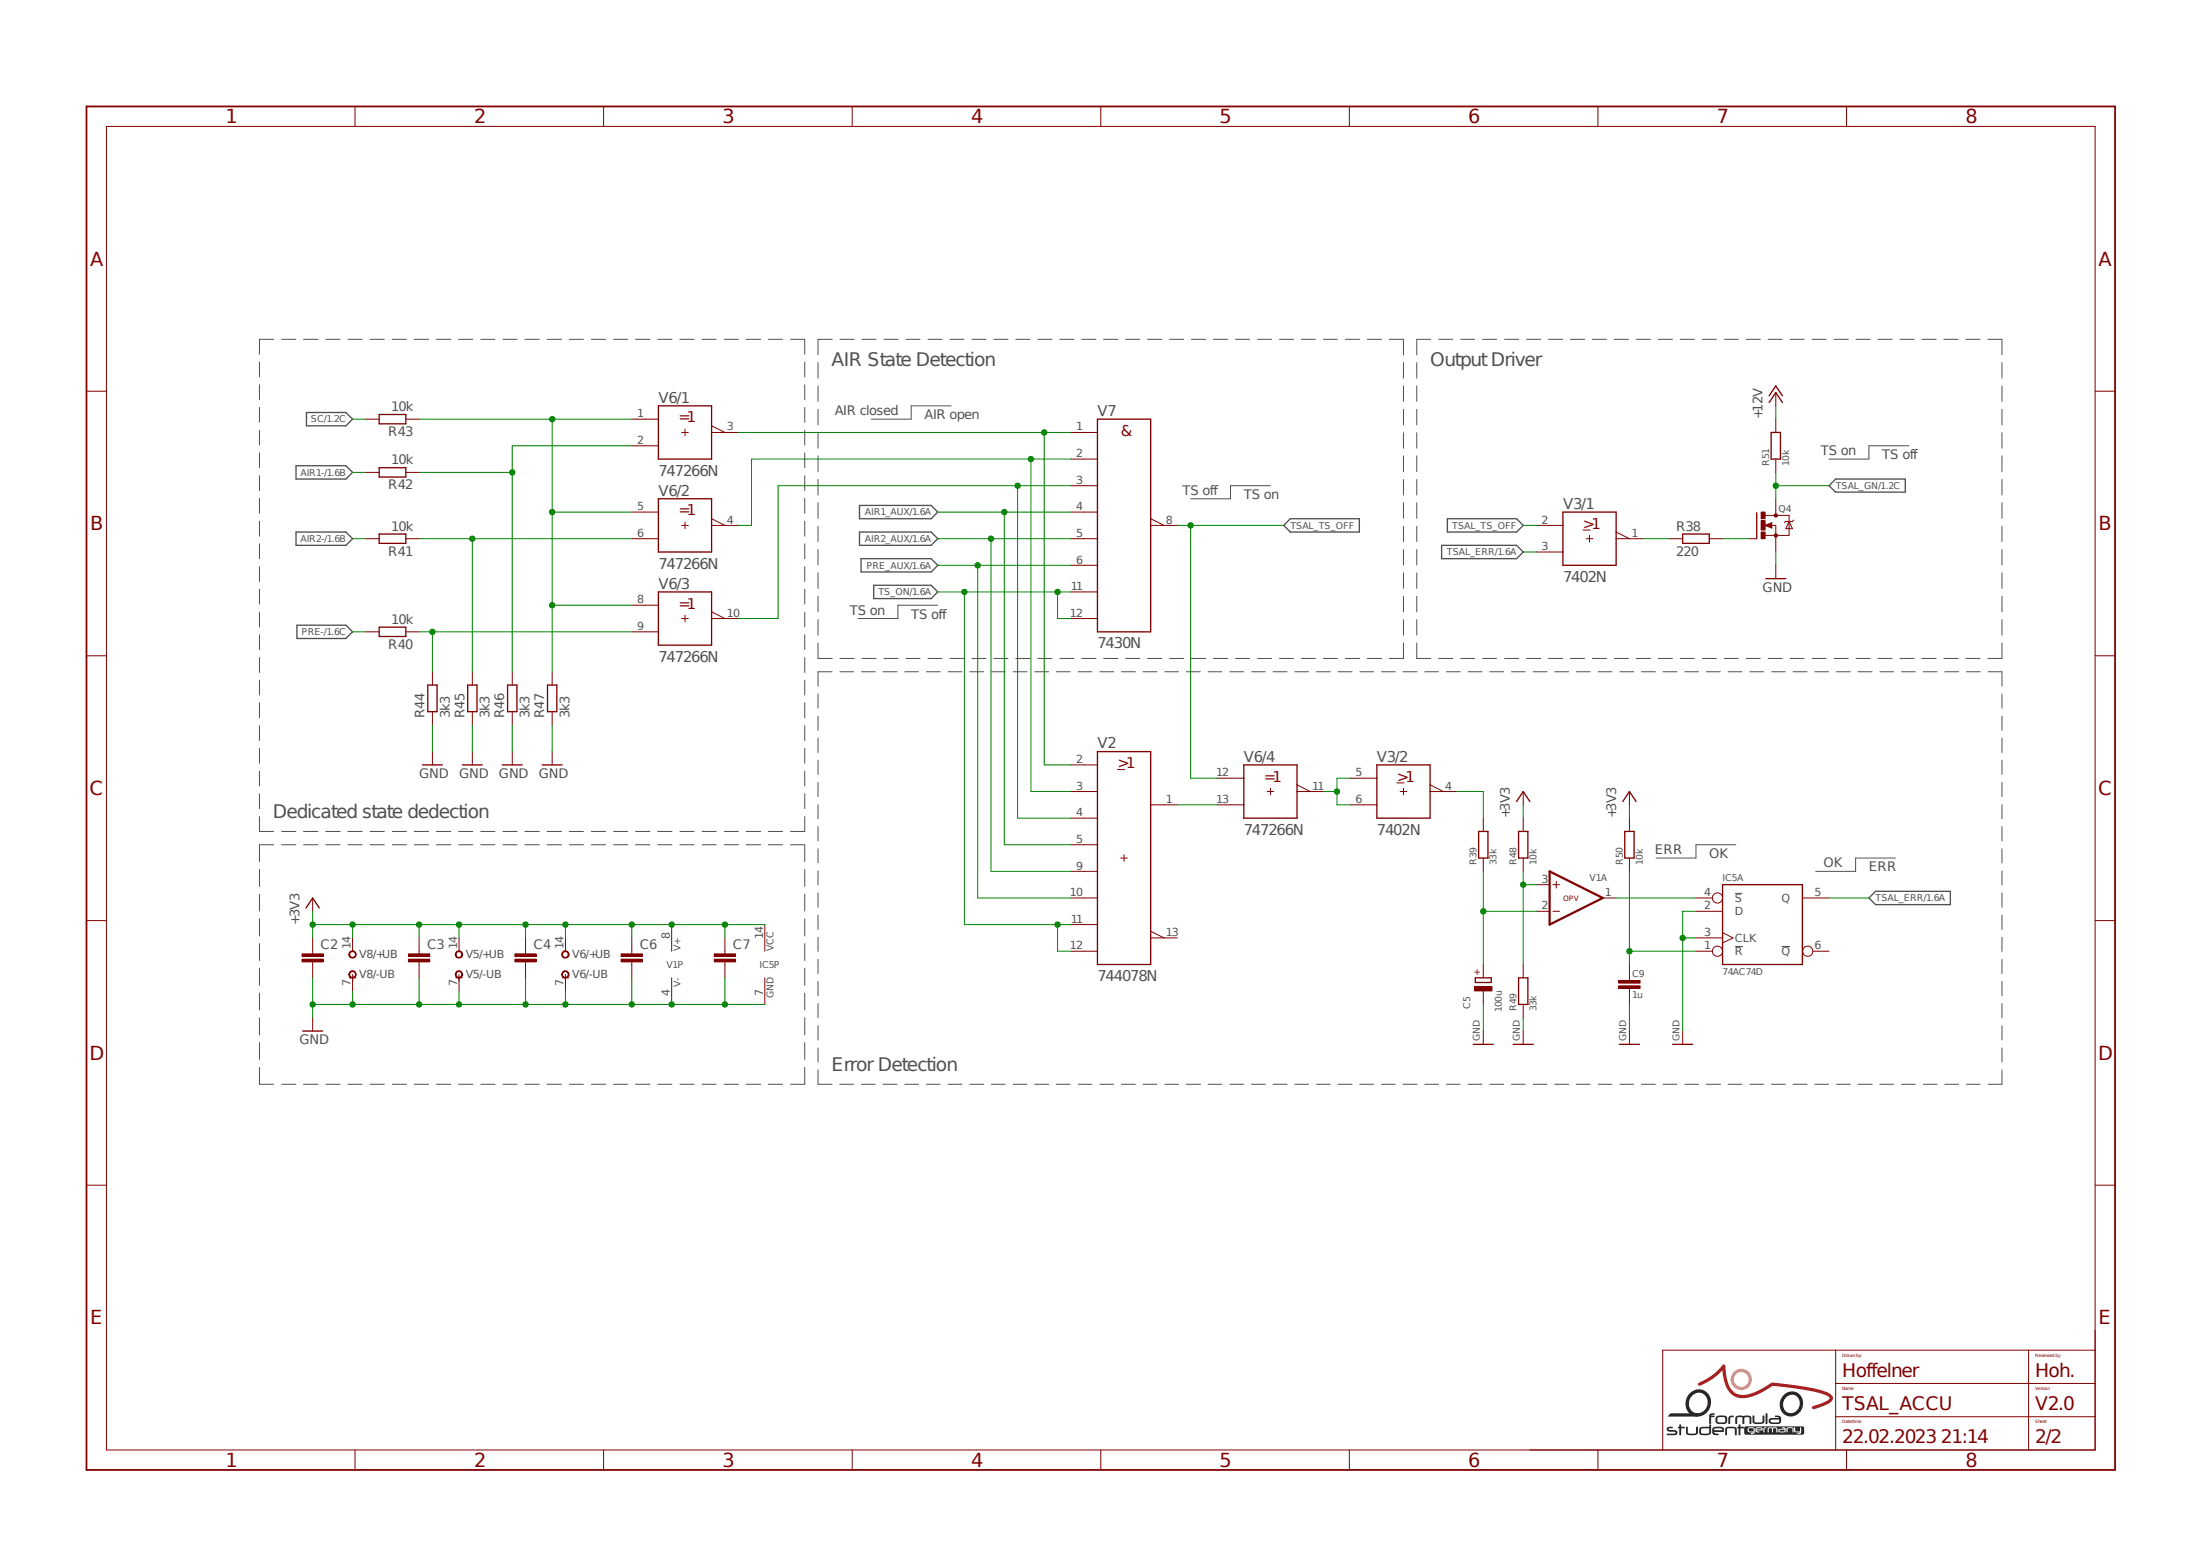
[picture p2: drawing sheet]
<svg xmlns="http://www.w3.org/2000/svg" width="420mm" height="297mm" viewBox="0 0 420 297" stroke-linecap="round" stroke-linejoin="round" font-family="sans-serif">
<path d="M16 20l388.2 261.1M404.2 20l-388.2 261.1" fill="none" stroke="#fff" stroke-width=".19"/>
<g fill="none" stroke="#505050" stroke-width=".19">
<path d="M49.5 69.1v2.8M49.5 73.4v2.9M49.5 77.8v2.8M52.2 64.8h-2.7v2.8M53.8 64.8h2.7M58 64.8h2.7M62.2 64.8h2.7M66.4 64.8h2.7M70.7 64.8h2.7M74.9 64.8h2.7M79.1 64.8h2.7M83.3 64.8h2.8"/>
<path d="M87.5 64.8h2.8M91.8 64.8h2.7M96 64.8h2.7M100.2 64.8h2.8M104.4 64.8h2.8M108.7 64.8h2.7M112.9 64.8h2.7M117.1 64.8h2.7M121.3 64.8h2.8M125.6 64.8h2.7M129.8 64.8h2.7M134 64.8h2.7"/>
<path d="M138.3 64.8h2.7M142.5 64.8h2.7M146.7 64.8h2.7M150.9 64.8h2.7v2.8M153.6 69.1v2.8M153.6 73.4v2.9M153.6 77.8v2.8M156.2 69.2v3M156.2 73.7v2.9M156.2 78.1v3M158.9 64.8h-2.7v2.9M160.4 64.8h2.7"/>
<path d="M164.6 64.8h2.7M168.7 64.8h2.8M173 64.8h2.6M177.2 64.8h2.6M181.4 64.8h2.6M181.6 77.5h-7.7v2.5h-7.6M185.5 64.8h2.7M189.7 64.8h2.7M193.9 64.8h2.7M198.1 64.8h2.7M202.3 64.8h2.7M206.5 64.8h2.7"/>
<path d="M210.7 64.8h2.7M214.9 64.8h2.7M219.1 64.8h2.7M223.3 64.8h2.7M227.5 64.8h2.7M231.6 64.8h2.8M235.9 64.8h2.6M240.1 64.8h2.6M244.3 64.8h2.6M248.5 64.8h2.6M252.6 64.8h2.7M256.8 64.8h2.7"/>
<path d="M261 64.8h2.7M265.2 64.8h2.7v2.9M267.9 69.2v3M267.9 73.7v2.9M267.9 78.1v3M270.5 69.2v3M270.5 73.7v2.9M270.5 78.1v3M273.1 64.8h-2.6v2.9M274.7 64.8h2.6M278.9 64.8h2.6M283 64.8h2.7"/>
<path d="M287.2 64.8h2.7M291.4 64.8h2.7M295.6 64.8h2.7M299.8 64.8h2.7M304 64.8h2.7M308.2 64.8h2.7M312.4 64.8h2.7M316.6 64.8h2.7M320.8 64.8h2.7M325 64.8h2.7M329.2 64.8h2.7M333.4 64.8h2.6"/>
<path d="M337.6 64.8h2.6M341.8 64.8h2.6M345.9 64.8h2.7M350.1 64.8h2.7M354.3 64.8h2.7M358.5 64.8h2.7M362.7 64.8h2.7M366.9 64.8h2.7M371.1 64.8h2.7M375.3 64.8h2.7M379.5 64.8h2.7v2.9M382.2 69.2v3"/>
<path d="M382.2 73.7v2.9M382.2 78.1v3M49.5 82.1v2.9M49.5 86.4v2.9M49.5 90.8v2.8M49.5 95.1v2.9M49.5 99.5v2.8M153.6 82.1v2.9M153.6 86.4v2.9M153.6 90.8v2.8M153.6 95.1v2.9M153.6 99.5v2.8"/>
<path d="M156.2 82.6v3M156.2 87v3M156.2 91.5v3M156.2 96v2.9M242.5 92.7h-7.6v2.5h-7.6M267.9 82.6v3M267.9 87v3M267.9 91.5v3M267.9 96v2.9M270.5 82.6v3M270.5 87v3M270.5 91.5v3"/>
<path d="M270.5 96v2.9M364.4 85.1h-7.6v2.5h-7.6M382.2 82.6v3M382.2 87v3M382.2 91.5v3M382.2 96v2.9M49.5 103.8v2.8M49.5 108.2v2.8M49.5 112.5v2.8M49.5 116.8v2.9M153.6 103.8v2.8M153.6 108.2v2.8"/>
<path d="M153.6 112.5v2.8M153.6 116.8v2.9M156.2 100.5v2.9M156.2 104.9v3M156.2 109.3v3M156.2 113.8v3M156.2 118.3v2.9M179 115.5h-7.6v2.6h-7.6M267.9 100.5v2.9M267.9 104.9v3M267.9 109.3v3M267.9 113.8v3"/>
<path d="M267.9 118.3v2.9M270.5 100.5v2.9M270.5 104.9v3M270.5 109.3v3M270.5 113.8v3M270.5 118.3v2.9M382.2 100.5v2.9M382.2 104.9v3M382.2 109.3v3M382.2 113.8v3M382.2 118.3v2.9M49.5 121.2v2.8"/>
<path d="M49.5 125.5v2.9M49.5 129.8v2.9M49.5 134.2v2.8M49.5 138.5v2.9M153.6 121.2v2.8M153.6 125.5v2.9M153.6 129.8v2.9M153.6 134.2v2.8M153.6 138.5v2.9M156.2 122.7v3h2.7M156.2 132.5v2.7M156.2 136.7v2.7"/>
<path d="M158.8 128.2h-2.6v2.8M160.3 128.2h2.6M160.4 125.7h2.7M164.5 128.2h2.6M164.6 125.7h2.7M168.6 128.2h2.6M168.7 125.7h2.8M172.7 128.2h2.6M173 125.7h2.6M176.9 128.2h2.6M177.2 125.7h2.6M181 128.2h2.6"/>
<path d="M181.4 125.7h2.6M185.1 128.2h2.7M185.5 125.7h2.7M189.3 128.2h2.6M189.7 125.7h2.7M193.4 128.2h2.6M193.9 125.7h2.7M197.5 128.2h2.7M198.1 125.7h2.7M201.7 128.2h2.6M202.3 125.7h2.7M205.8 128.2h2.6"/>
<path d="M206.5 125.7h2.7M210 128.2h2.6M210.7 125.7h2.7M214.1 128.2h2.6M214.9 125.7h2.7M218.2 128.2h2.7M219.1 125.7h2.7M222.4 128.2h2.6M223.3 125.7h2.7M226.5 128.2h2.6M227.5 125.7h2.7M230.6 128.2h2.7"/>
<path d="M231.6 125.7h2.8M234.8 128.2h2.6M235.9 125.7h2.6M238.9 128.2h2.7M240.1 125.7h2.6M243 128.2h2.7M244.3 125.7h2.6M247.2 128.2h2.6M248.5 125.7h2.6M251.3 128.2h2.7M252.6 125.7h2.7M255.4 128.2h2.7"/>
<path d="M256.8 125.7h2.7M259.6 128.2h2.6M261 125.7h2.7M263.7 128.2h2.7M267.8 128.2h2.7M267.9 122.7v3h-2.7M270.5 122.7v3h2.6M272 128.2h2.6M274.7 125.7h2.6M276.1 128.2h2.7M278.9 125.7h2.6M280.3 128.2h2.6"/>
<path d="M283 125.7h2.7M284.4 128.2h2.7M287.2 125.7h2.7M288.5 128.2h2.7M291.4 125.7h2.7M292.7 128.2h2.6M295.6 125.7h2.7M296.8 128.2h2.7M299.8 125.7h2.7M300.9 128.2h2.7M304 125.7h2.7M305.1 128.2h2.6"/>
<path d="M308.2 125.7h2.7M309.2 128.2h2.7M312.4 125.7h2.7M313.4 128.2h2.6M316.6 125.7h2.7M317.5 128.2h2.6M320.8 125.7h2.7M321.6 128.2h2.7M325 125.7h2.7M325.8 128.2h2.6M329.2 125.7h2.7M329.9 128.2h2.6"/>
<path d="M333.4 125.7h2.6M334.1 128.2h2.6M337.6 125.7h2.6M338.2 128.2h2.6M341.8 125.7h2.6M342.3 128.2h2.7M345.9 125.7h2.7M346.5 128.2h2.6M350.1 125.7h2.7M350.6 128.2h2.6M354.3 125.7h2.7M354.7 128.2h2.7"/>
<path d="M358.5 125.7h2.7M358.9 128.2h2.6M362.7 125.7h2.7M363 128.2h2.6M366.9 125.7h2.7M367.2 128.2h2.6M371.1 125.7h2.7M371.3 128.2h2.6M375.3 125.7h2.7M375.4 128.2h2.6M379.6 128.2h2.6v2.8M382.2 122.7v3h-2.7"/>
<path d="M382.2 132.5v2.7M382.2 136.7v2.7M49.5 155.9v2.8h2.7M49.5 142.8v2.9M49.5 147.2v2.8M49.5 151.5v2.8M53.8 158.7h2.7M58 158.7h2.7M62.2 158.7h2.7M66.4 158.7h2.7M70.7 158.7h2.7M74.9 158.7h2.7"/>
<path d="M79.1 158.7h2.7M83.3 158.7h2.8M87.5 158.7h2.8M91.8 158.7h2.7M96 158.7h2.7M100.2 158.7h2.8M104.4 158.7h2.8M108.7 158.7h2.7M112.9 158.7h2.7M117.1 158.7h2.7M121.3 158.7h2.8M125.6 158.7h2.7"/>
<path d="M129.8 158.7h2.7M134 158.7h2.7M138.3 158.7h2.7M142.5 158.7h2.7M146.7 158.7h2.7M153.6 142.8v2.9M153.6 147.2v2.8M153.6 151.5v2.8M153.6 155.9v2.8h-2.7M156.2 140.9v2.7M156.2 145.1v2.7M156.2 149.4v2.7"/>
<path d="M156.2 153.6v2.7M156.2 157.8v2.7M382.2 140.9v2.7M382.2 145.1v2.7M382.2 149.4v2.7M382.2 153.6v2.7M382.2 157.8v2.7M49.5 165.9v3.3M49.5 170.7v3.2M49.5 175.4v3.2M52.2 161.2h-2.7v3.3M53.8 161.2h2.7"/>
<path d="M58 161.2h2.7M62.2 161.2h2.7M66.4 161.2h2.7M70.7 161.2h2.7M74.9 161.2h2.7M79.1 161.2h2.7M83.3 161.2h2.8M87.5 161.2h2.8M91.8 161.2h2.7M96 161.2h2.7M100.2 161.2h2.8M104.4 161.2h2.8"/>
<path d="M108.7 161.2h2.7M112.9 161.2h2.7M117.1 161.2h2.7M121.3 161.2h2.8M125.6 161.2h2.7M129.8 161.2h2.7M134 161.2h2.7M138.3 161.2h2.7M142.5 161.2h2.7M146.7 161.2h2.7M150.9 161.2h2.7v3.3M153.6 165.9v3.3"/>
<path d="M153.6 170.7v3.2M153.6 175.4v3.2M156.2 162v2.7M156.2 166.2v2.8M156.2 170.4v2.8M156.2 174.7v2.7M156.2 178.9v2.7M331.2 170.5h1.4M331.4 161.2h-7.6v2.6h-7.7M361.9 163.8h-7.7v2.5h-7.6M382.2 162v2.7M382.2 166.2v2.8"/>
<path d="M382.2 170.4v2.8M382.2 174.7v2.7M382.2 178.9v2.7M49.5 180.1v3.2M49.5 184.8v3.3M49.5 189.6v3.2M49.5 194.3v3.2M49.5 199v3.2M153.6 180.1v3.2M153.6 184.8v3.3M153.6 189.6v3.2M153.6 194.3v3.2"/>
<path d="M153.6 199v3.2M156.2 183.1v2.7M156.2 187.3v2.8M156.2 191.6v2.7M156.2 195.8v2.7M331.2 180.7h1.5M340.1 180.7h1.7M382.2 183.1v2.7M382.2 187.3v2.8M382.2 191.6v2.7M382.2 195.8v2.7M49.5 203.7v3.3h2.7"/>
<path d="M53.8 207h2.7M58 207h2.7M62.2 207h2.7M66.4 207h2.7M70.7 207h2.7M74.9 207h2.7M79.1 207h2.7M83.3 207h2.8M87.5 207h2.8M91.8 207h2.7M96 207h2.7M100.2 207h2.8"/>
<path d="M104.4 207h2.8M108.7 207h2.7M112.9 207h2.7M117.1 207h2.7M121.3 207h2.8M125.6 207h2.7M129.8 207h2.7M134 207h2.7M138.3 207h2.7M142.5 207h2.7M146.7 207h2.7M153.6 203.7v3.3h-2.7"/>
<path d="M156.2 200v2.7M156.2 204.2v2.8h2.6M160.3 207h2.6M164.5 207h2.6M168.6 207h2.6M172.7 207h2.6M176.9 207h2.6M181 207h2.6M185.1 207h2.7M189.3 207h2.6M193.4 207h2.6M197.5 207h2.7"/>
<path d="M201.7 207h2.6M205.8 207h2.6M210 207h2.6M214.1 207h2.6M218.2 207h2.7M222.4 207h2.6M226.5 207h2.6M230.6 207h2.7M234.8 207h2.6M238.9 207h2.7M243 207h2.7M247.2 207h2.6"/>
<path d="M251.3 207h2.7M255.4 207h2.7M259.6 207h2.6M263.7 207h2.7M267.8 207h2.7M272 207h2.6M276.1 207h2.7M280.3 207h2.6M284.4 207h2.7M288.5 207h2.7M292.7 207h2.6M296.8 207h2.7"/>
<path d="M300.9 207h2.7M305.1 207h2.6M309.2 207h2.7M313.4 207h2.6M317.5 207h2.6M321.6 207h2.7M325.8 207h2.6M329.9 207h2.6M334.1 207h2.6M338.2 207h2.6M342.3 207h2.7M346.5 207h2.6"/>
<path d="M350.6 207h2.6M354.7 207h2.7M358.9 207h2.6M363 207h2.6M367.2 207h2.6M371.3 207h2.6M375.4 207h2.6M382.2 204.2v2.8h-2.6M382.2 200v2.7"/>
</g>
<g fill="none" stroke="#505050" stroke-width=".25">
<path d="M58.5 78.7h7.5l1.3 1.3-1.3 1.3h-7.5zM56.5 88.9h9.5l1.3 1.3-1.3 1.2h-9.5zM164.1 96.5h13.7l1.2 1.2-1.2 1.3h-13.7zM276.3 99h13.2l1.3 1.3-1.3 1.3h-13.2zM350.4 91.4h13.3v2.5h-13.3l-1.2-1.2zM56.5 101.6h9.5l1.3 1.2-1.3 1.3h-9.5zM56.7 119.3h9.3l1.3 1.3-1.3 1.3h-9.3zM164.1 101.6h13.7l1.2 1.2-1.2 1.3h-13.7zM164.4 106.6h13.4l1.2 1.3-1.2 1.3h-13.4zM166.8 111.7h11l1.2 1.3-1.2 1.3h-11zM245.1 100.3l1.2-1.3h13.2v2.6h-13.2zM275.2 104.1h14.3l1.3 1.3-1.3 1.2h-14.3z"/>
<path d="M356.8 171.4l1.3-1.3h14.2v2.6h-14.2z"/>
</g>
<g fill="none" stroke="#800000" stroke-width=".19">
<path d="M20.3 24.1h379.7v252.7h-379.7zM67.8 20.3v3.8M115.2 20.3v3.8M162.7 20.3v3.8M210.1 20.3v3.8M257.6 20.3v3.8M305.1 20.3v3.8M352.5 20.3v3.8M16.5 74.7h3.8M400 74.7h3.8M120.6 80h5.1M120.6 85.1h5.1"/>
<path d="M120.6 97.7h5.1M130.1 82.5h1.3M130.8 81.9v1.3M130.8 99.7v1.2M135.8 82.5h5.1M135.8 81.3l2.6 1.2M135.8 99l2.6 1.3M120.6 102.8h5.1M120.6 115.5h5.1M130.1 100.3h1.3M130.1 118.1h1.3M130.8 117.4v1.3"/>
<path d="M135.8 100.3h5.1M135.8 118.1h5.1M135.8 116.8l2.6 1.3M16.5 125.2h3.8M120.6 120.6h5.1M400 125.2h3.8M232.4 148.5h5M232.4 153.6h5M241.9 151.1h1.3M242.5 150.5v1.2M247.6 151.1h5.1M247.6 149.8l2.5 1.3"/>
<path d="M16.5 175.7h3.8M400 175.7h3.8M16.5 226.2h3.8M400 226.2h3.8M350.4 257.7v19.1M387.3 257.7v19.1M400 257.7h-82.6v19.1M67.8 276.8v3.8M115.2 276.8v3.8M162.7 276.8v3.8M210.1 276.8v3.8M257.6 276.8v3.8"/>
<path d="M305.1 276.8v3.8M350.4 270.4h49.6M350.4 264.1h49.6M352.5 276.8v3.8"/>
</g>
<path d="M16.5 20.3h387.3v260.3h-387.3z" fill="none" stroke="#800000" stroke-width=".34"/>
<path d="M125.7 77.5h10.1v10.1h-10.1zM125.7 95.2h10.1v10.2h-10.1zM125.7 113h10.1v10.1h-10.1zM237.4 146h10.2v10.2h-10.2z" fill="none" stroke="#800000" stroke-width=".25"/>
<path d="M107.5 181.6a.71 .71 0 0 1 1.1 .3 .71 .71 0 0 1-.5 1 .71 .71 0 0 1-.9-.7h.2a.55 .55 0 0 1 .7-.6 .55 .55 0 0 1 .3 .9 .55 .55 0 0 1-1 0v-.3h-.2z" fill-rule="evenodd" fill="#800000"/>
<path d="M108 179v2.6M107.3 186.6h1.3M107.5 181.6a.71 .71 0 0 1 1.1 .3 .71 .71 0 0 1-.5 1 .71 .71 0 0 1-.9-.7h.2a.55 .55 0 0 1 .7-.6 .55 .55 0 0 1 .3 .9 .55 .55 0 0 1-1 0v-.3h-.2zM108 186v1.3" fill="none" stroke="#800000" stroke-width=".19"/>
<path d="M107.5 185.4a.71 .71 0 0 1 1.1 .3 .71 .71 0 0 1-.5 1 .71 .71 0 0 1-.9-.7h.2a.55 .55 0 0 1 .7-.6 .55 .55 0 0 1 .3 .9 .55 .55 0 0 1-1 0v-.3h-.2z" fill-rule="evenodd" fill="#800000"/>
<path d="M337 98.4h4.5v3.8h-4.5M339 97.7v.7M341.5 99.5l.7 1.4h-1.3zM342.4 99.3l-.2 .2h-1.3l-.2 .3M333.9 102.8h1.5M337 100.3l1.2-.5v1zM338.1 100.3h.9v2.5M107.5 185.4a.71 .71 0 0 1 1.1 .3 .71 .71 0 0 1-.5 1 .71 .71 0 0 1-.9-.7h.2a.55 .55 0 0 1 .7-.6 .55 .55 0 0 1 .3 .9 .55 .55 0 0 1-1 0v-.3h-.2zM108 186.6v2.6" fill="none" stroke="#800000" stroke-width=".19"/>
<path d="M335.4 97.9v4.9" fill="none" stroke="#800000" stroke-width=".25"/>
<path d="M338.1 100l-.9 .3 .9 .2v-.2h-.2" fill="none" stroke="#800000" stroke-width=".34"/>
<path d="M338.8 102h.5v.4h-.5l-.1-.2z" fill-rule="evenodd" fill="#800000"/>
<path d="M338.8 102h.5v.4h-.5l-.1-.2z" fill="none" stroke="#800000" stroke-width=".19"/>
<path d="M338.8 98.2h.5v.4h-.5l-.1-.2z" fill-rule="evenodd" fill="#800000"/>
<path d="M338.8 98.2h.5v.4h-.5l-.1-.2z" fill="none" stroke="#800000" stroke-width=".19"/>
<path d="M336.2 101.6h.8v1.2h-.8z" fill-rule="evenodd" fill="#800000"/>
<path d="M336.2 101.6h.8v1.2h-.8z" fill="none" stroke="#800000" stroke-width=".19"/>
<path d="M336.2 97.7h.8v1.3h-.8z" fill-rule="evenodd" fill="#800000"/>
<path d="M336.2 97.7h.8v1.3h-.8z" fill="none" stroke="#800000" stroke-width=".19"/>
<path d="M336.2 99.4h.8v1.8h-.8z" fill-rule="evenodd" fill="#800000"/>
<g fill="none" stroke="#800000" stroke-width=".19">
<path d="M69.9 90.2h2.5M69.9 80h2.5M77.5 90.2h2.5M77.5 80h2.5M336.2 99.4h.8v1.8h-.8zM339 95.2v2.5M69.9 102.8h2.5M77.5 102.8h2.5M318.7 102.8h2.5M326.3 102.8h2.5M339 102.8v2.6M339 107.9v2.5"/>
<path d="M69.9 120.6h2.5M77.5 120.6h2.5M82.6 128.2v2.6M82.6 135.8v2.6M90.2 128.2v2.6M90.2 135.8v2.6M97.8 128.2v2.6M97.8 135.8v2.6M105.4 128.2v2.6M105.4 135.8v2.6M82.6 143.5v2.5M90.2 143.5v2.5"/>
<path d="M97.8 143.5v2.5M105.4 143.5v2.5"/>
</g>
<g fill="none" stroke="#800000" stroke-width=".25">
<path d="M72.4 79.1h5.1v1.8h-5.1zM72.4 89.3h5.1v1.8h-5.1zM72.4 101.9h5.1v1.8h-5.1zM72.4 119.7h5.1v1.8h-5.1zM321.2 101.9h5.1v1.8h-5.1zM337.1 110.4h3.8M81.7 130.8h1.7v5h-1.7zM89.3 130.8h1.8v5h-1.8zM96.9 130.8h1.8v5h-1.8zM104.5 130.8h1.8v5h-1.8zM80.6 146h3.9M88.3 146h3.8"/>
<path d="M95.9 146h3.8M103.5 146h3.8"/>
</g>
<path d="M66.9 181.6a.71 .71 0 0 1 1 .3 .71 .71 0 0 1-.4 1 .71 .71 0 0 1-.9-.7h.2a.56 .56 0 0 1 .8-.5 .56 .56 0 0 1 .1 .9 .56 .56 0 0 1-.9-.1v-.3h-.2z" fill-rule="evenodd" fill="#800000"/>
<path d="M67.3 179v2.6M66.7 186.6h1.2M66.9 181.6a.71 .71 0 0 1 1 .3 .71 .71 0 0 1-.4 1 .71 .71 0 0 1-.9-.7h.2a.56 .56 0 0 1 .8-.5 .56 .56 0 0 1 .1 .9 .56 .56 0 0 1-.9-.1v-.3h-.2zM67.3 186v1.3" fill="none" stroke="#800000" stroke-width=".19"/>
<path d="M66.9 185.4a.71 .71 0 0 1 1 .3 .71 .71 0 0 1-.4 1 .71 .71 0 0 1-.9-.7h.2a.56 .56 0 0 1 .8-.5 .56 .56 0 0 1 .1 1 .56 .56 0 0 1-.9-.2v-.3h-.2z" fill-rule="evenodd" fill="#800000"/>
<path d="M66.9 185.4a.71 .71 0 0 1 1 .3 .71 .71 0 0 1-.4 1 .71 .71 0 0 1-.9-.7h.2a.56 .56 0 0 1 .8-.5 .56 .56 0 0 1 .1 1 .56 .56 0 0 1-.9-.2v-.3h-.2zM67.3 186.6v2.6" fill="none" stroke="#800000" stroke-width=".19"/>
<path d="M87.2 181.6a.71 .71 0 0 1 1.1 .3 .71 .71 0 0 1-.5 1 .71 .71 0 0 1-.9-.7h.1a.55 .55 0 0 1 .7-.6 .55 .55 0 0 1 .3 .9 .55 .55 0 0 1-.9 0l-.1-.3h-.1z" fill-rule="evenodd" fill="#800000"/>
<path d="M87.6 179v2.6M87 186.6h1.3M87.2 181.6a.71 .71 0 0 1 1.1 .3 .71 .71 0 0 1-.5 1 .71 .71 0 0 1-.9-.7h.1a.55 .55 0 0 1 .7-.6 .55 .55 0 0 1 .3 .9 .55 .55 0 0 1-.9 0l-.1-.3h-.1zM87.6 186v1.3" fill="none" stroke="#800000" stroke-width=".19"/>
<path d="M87.2 185.4a.71 .71 0 0 1 1.1 .3 .71 .71 0 0 1-.5 1 .71 .71 0 0 1-.9-.7h.1a.55 .55 0 0 1 .7-.6 .55 .55 0 0 1 .3 .9 .55 .55 0 0 1-.9 0l-.1-.3h-.1z" fill-rule="evenodd" fill="#800000"/>
<path d="M59.7 181.6v.5M59.7 183.6v.5M87.2 185.4a.71 .71 0 0 1 1.1 .3 .71 .71 0 0 1-.5 1 .71 .71 0 0 1-.9-.7h.1a.55 .55 0 0 1 .7-.6 .55 .55 0 0 1 .3 .9 .55 .55 0 0 1-.9 0l-.1-.3h-.1zM87.6 186.6v2.6" fill="none" stroke="#800000" stroke-width=".19"/>
<path d="M57.7 183.1h4v.5h-4z" fill-rule="evenodd" fill="#800000"/>
<path d="M57.7 183.1h4v.5h-4z" fill="none" stroke="#800000" stroke-width=".19"/>
<path d="M57.7 182.1h4v.5h-4z" fill-rule="evenodd" fill="#800000"/>
<path d="M59.7 179v2.6M57.7 182.1h4v.5h-4zM59.7 184.1v2.5M80 181.6v.5M80 183.6v.5" fill="none" stroke="#800000" stroke-width=".19"/>
<path d="M78 183.1h4v.5h-4z" fill-rule="evenodd" fill="#800000"/>
<path d="M78 183.1h4v.5h-4z" fill="none" stroke="#800000" stroke-width=".19"/>
<path d="M78 182.1h4v.5h-4z" fill-rule="evenodd" fill="#800000"/>
<path d="M80 179v2.6M78 182.1h4v.5h-4zM80 184.1v2.5M100.3 181.6v.5M100.3 183.6v.5" fill="none" stroke="#800000" stroke-width=".19"/>
<path d="M98.3 183.1h4.1v.5h-4.1z" fill-rule="evenodd" fill="#800000"/>
<path d="M98.3 183.1h4.1v.5h-4.1z" fill="none" stroke="#800000" stroke-width=".19"/>
<path d="M98.3 182.1h4.1v.5h-4.1z" fill-rule="evenodd" fill="#800000"/>
<g fill="none" stroke="#800000" stroke-width=".19">
<path d="M283.2 156.2v2.5M290.8 156.2v2.5M311.1 156.2v2.5M59.7 171.4v2.5M100.3 179v2.6M283.2 163.8v2.5M290.8 163.8v2.5M293.3 168.9h2.5M293.3 173.9h2.5M296.5 168.9h1.2M296.5 173.9h1.2M297.1 168.2v1.3"/>
<path d="M306 171.4h2.5M311.1 163.8v2.5M323.8 173.9h5M323.8 171.4h3.1M323.8 179h5M328.8 178l2 1-2 1M344.1 171.4h5.1M59.7 194.3v2.5M98.3 182.1h4.1v.5h-4.1zM100.3 184.1v2.5M283.2 196.8v2.5M290.8 184.1v2.5"/>
<path d="M290.8 191.7v2.6M290.8 196.8v2.5M311.1 186.6v.6M311.1 188.7v.5M323.8 181.6h3.1M346.1 181.6h3.1"/>
<circle cx="327.9" cy="171.4" r=".98"/>
<circle cx="327.9" cy="181.6" r=".98"/>
<circle cx="345.1" cy="181.6" r=".98"/>
</g>
<path d="M282.3 158.7h1.8v5.1h-1.8zM289.9 158.7h1.8v5.1h-1.8zM310.2 158.7h1.8v5.1h-1.8zM58.4 173.3l1.3-1.9 1.3 1.9M328.8 168.9h15.3v15.2h-15.3zM57.8 196.8h3.8M281.3 199.3h3.8M288.9 199.3h3.8M289.9 186.6h1.8v5.1h-1.8z" fill="none" stroke="#800000" stroke-width=".25"/>
<path d="M295.8 166.3l10.2 5.1-10.2 5.1z" fill="none" stroke="#800000" stroke-width=".42"/>
<path d="M309 188.2h4.1v.5h-4.1z" fill-rule="evenodd" fill="#800000"/>
<path d="M309 188.2h4.1v.5h-4.1z" fill="none" stroke="#800000" stroke-width=".19"/>
<path d="M309 187.2h4.1v.5h-4.1z" fill-rule="evenodd" fill="#800000"/>
<g fill="none" stroke="#800000" stroke-width=".19">
<path d="M293.3 100.3h5.1M293.3 105.4h5.1M302.2 101.2h1.4M302.8 102.8h1.3M303.4 102.2v1.3M308.5 102.8h5.1M308.5 101.6l2.6 1.2M290.8 151.1v2.5M311.1 151.1v2.5M309 187.2h4.1v.5h-4.1zM311.1 184.1v2.5M311.1 189.2v2.5"/>
<path d="M311.1 196.8v2.5M321.2 196.8v2.5"/>
</g>
<path d="M298.4 97.7h10.1v10.2h-10.1zM289.5 153l1.3-1.9 1.3 1.9M309.8 153l1.3-1.9 1.2 1.9M281.6 186.6h3.1v.9h-3.1zM309.2 199.3h3.8M319.3 199.3h3.8" fill="none" stroke="#800000" stroke-width=".25"/>
<path d="M281.5 188.3h3.3v.8h-3.3z" fill-rule="evenodd" fill="#800000"/>
<path d="M339 74.9v2.6M339 80v2.5M339 87.6v2.6M128.2 176.5v5.1M146 176.5v5.1M120.6 181.6v.5M120.6 183.6v.5M128.2 186.6v5.1M146 186.6v5.1M281.5 188.3h3.3v.8h-3.3zM283.2 184.1v2.5M283.2 189.2v2.5" fill="none" stroke="#800000" stroke-width=".19"/>
<path d="M337.7 76.8l1.3-1.9 1.3 1.9M337.7 75.6l1.3-1.9 1.3 1.9M338.1 82.5h1.8v5.1h-1.8z" fill="none" stroke="#800000" stroke-width=".25"/>
<path d="M118.6 183.1h4v.5h-4z" fill-rule="evenodd" fill="#800000"/>
<path d="M118.6 183.1h4v.5h-4z" fill="none" stroke="#800000" stroke-width=".19"/>
<path d="M118.6 182.1h4v.5h-4z" fill-rule="evenodd" fill="#800000"/>
<path d="M120.6 179v2.6M118.6 182.1h4v.5h-4zM120.6 184.1v2.5M138.4 181.6v.5M138.4 183.6v.5" fill="none" stroke="#800000" stroke-width=".19"/>
<path d="M136.4 183.1h4v.5h-4z" fill-rule="evenodd" fill="#800000"/>
<path d="M136.4 183.1h4v.5h-4z" fill="none" stroke="#800000" stroke-width=".19"/>
<path d="M136.4 182.1h4v.5h-4z" fill-rule="evenodd" fill="#800000"/>
<g fill="none" stroke="#800000" stroke-width=".19">
<path d="M204.4 82.5h5.1M204.4 87.6h5.1M204.4 92.7h5.1M204.4 97.7h5.1M219.7 99l2.5 1.3M204.4 102.8h5.1M204.4 107.9h5.1M204.4 113h5.1M204.4 118.1h5.1M219.7 100.3h5M204.4 151.1h5.1M204.4 146h5.1"/>
<path d="M204.4 156.2h5.1M213.3 146.9h1.4M219.7 153.6h5M257.8 148.5h5M257.8 153.6h5M266.7 149.4h1.4M267.3 151.1h1.3M267.9 150.5v1.2M273 151.1h5.1M273 149.8l2.5 1.3M138.4 179v2.6M204.4 161.2h5.1"/>
<path d="M204.4 166.3h5.1M204.4 171.4h5.1M204.4 176.5h5.1M214 163.8h1.2M214.6 163.2v1.2M219.7 177.8l2.5 1.2M219.7 179h5M136.4 182.1h4v.5h-4zM138.4 184.1v2.5M204.4 181.6h5.1"/>
</g>
<path d="M209.5 80h10.2v40.6h-10.2zM209.5 143.5h10.2v40.6h-10.2zM262.8 146h10.2v10.2h-10.2z" fill="none" stroke="#800000" stroke-width=".25"/>
<path d="M67.3 80h2.6M179 97.7h25.4M191.7 97.7v63.5h12.7" fill="none" stroke="#008000" stroke-width=".19"/>
<circle cx="191.7" cy="97.7" r=".51" fill="#008000"/>
<g fill="none" stroke="#008000" stroke-width=".19">
<path d="M179 102.8h25.4M189.2 102.8v63.5h15.2"/>
<circle cx="191.7" cy="97.7" r=".51"/>
</g>
<circle cx="189.2" cy="102.8" r=".51" fill="#008000"/>
<g fill="none" stroke="#008000" stroke-width=".19">
<path d="M179 107.9h25.4M186.6 107.9v63.5h17.8"/>
<circle cx="189.2" cy="102.8" r=".51"/>
</g>
<circle cx="186.6" cy="107.9" r=".51" fill="#008000"/>
<g fill="none" stroke="#008000" stroke-width=".19">
<path d="M67.3 90.2h2.6M140.9 82.5h63.5M199.3 82.5v63.5h5.1M67.3 102.8h2.6M67.3 120.6h2.6"/>
<circle cx="186.6" cy="107.9" r=".51"/>
</g>
<circle cx="199.3" cy="82.5" r=".51" fill="#008000"/>
<g fill="none" stroke="#008000" stroke-width=".19">
<path d="M196.8 87.6v63.5h7.6M204.4 87.6h-60.9v12.7h-2.6"/>
<circle cx="199.3" cy="82.5" r=".51"/>
</g>
<circle cx="196.8" cy="87.6" r=".51" fill="#008000"/>
<g fill="none" stroke="#008000" stroke-width=".19">
<path d="M194.3 92.7v63.5h10.1M204.4 92.7h-55.9v25.4h-7.6"/>
<circle cx="196.8" cy="87.6" r=".51"/>
</g>
<circle cx="194.3" cy="92.7" r=".51" fill="#008000"/>
<g fill="none" stroke="#008000" stroke-width=".19">
<path d="M179 113h25.4M184.1 113v60.9"/>
<circle cx="194.3" cy="92.7" r=".51"/>
</g>
<circle cx="184.1" cy="113" r=".51" fill="#008000"/>
<g fill="none" stroke="#008000" stroke-width=".19">
<path d="M201.9 113v5.1h2.5M184.1 173.9v2.6h20.3"/>
<circle cx="184.1" cy="113" r=".51"/>
</g>
<circle cx="201.9" cy="113" r=".51" fill="#008000"/>
<g fill="none" stroke="#008000" stroke-width=".19">
<path d="M201.9 176.5v5.1h2.5"/>
<circle cx="201.9" cy="113" r=".51"/>
</g>
<circle cx="201.9" cy="176.5" r=".51" fill="#008000"/>
<g fill="none" stroke="#008000" stroke-width=".19">
<path d="M339 105.4v2.5M82.6 138.4v5.1M90.2 138.4v5.1M97.8 138.4v5.1M105.4 138.4v5.1M59.7 186.6v7.7M108 189.2v2.5h-48.3"/>
<circle cx="201.9" cy="176.5" r=".51"/>
</g>
<circle cx="59.7" cy="191.7" r=".51" fill="#008000"/>
<g fill="none" stroke="#008000" stroke-width=".19">
<path d="M67.3 189.2v2.5"/>
<circle cx="59.7" cy="191.7" r=".51"/>
</g>
<circle cx="67.3" cy="191.7" r=".51" fill="#008000"/>
<g fill="none" stroke="#008000" stroke-width=".19">
<path d="M80 186.6v5.1"/>
<circle cx="67.3" cy="191.7" r=".51"/>
</g>
<circle cx="80" cy="191.7" r=".51" fill="#008000"/>
<g fill="none" stroke="#008000" stroke-width=".19">
<path d="M87.6 189.2v2.5"/>
<circle cx="80" cy="191.7" r=".51"/>
</g>
<circle cx="87.6" cy="191.7" r=".51" fill="#008000"/>
<g fill="none" stroke="#008000" stroke-width=".19">
<path d="M100.3 186.6v5.1"/>
<circle cx="87.6" cy="191.7" r=".51"/>
</g>
<circle cx="100.3" cy="191.7" r=".51" fill="#008000"/>
<g fill="none" stroke="#008000" stroke-width=".19">
<path d="M108 191.7h12.6"/>
<circle cx="100.3" cy="191.7" r=".51"/>
</g>
<circle cx="107.9" cy="191.7" r=".51" fill="#008000"/>
<g fill="none" stroke="#008000" stroke-width=".19">
<path d="M120.6 191.7h17.8"/>
<circle cx="107.9" cy="191.7" r=".51"/>
</g>
<circle cx="128.2" cy="191.7" r=".51" fill="#008000"/>
<g fill="none" stroke="#008000" stroke-width=".19">
<path d="M138.4 186.6v5.1h7.6"/>
<circle cx="128.2" cy="191.7" r=".51"/>
</g>
<circle cx="138.4" cy="191.7" r=".51" fill="#008000"/>
<g fill="none" stroke="#008000" stroke-width=".19">
<path d="M120.6 186.6v5.1"/>
<circle cx="138.4" cy="191.7" r=".51"/>
</g>
<circle cx="120.6" cy="191.7" r=".51" fill="#008000"/>
<g fill="none" stroke="#008000" stroke-width=".19">
<path d="M321.2 179h2.6M323.8 173.9h-2.6v22.9M283.2 191.7v5.1M290.8 194.3v2.5M311.1 191.7v5.1"/>
<circle cx="120.6" cy="191.7" r=".51"/>
</g>
<circle cx="321.2" cy="179" r=".51" fill="#008000"/>
<g fill="none" stroke="#008000" stroke-width=".19">
<path d="M339 90.2v5M339 92.7h10.2M328.8 102.8h5.1"/>
<circle cx="321.2" cy="179" r=".51"/>
</g>
<circle cx="339" cy="92.7" r=".51" fill="#008000"/>
<g fill="none" stroke="#008000" stroke-width=".19">
<path d="M80 80h40.6M105.4 80v48.2"/>
<circle cx="339" cy="92.7" r=".51"/>
</g>
<circle cx="105.4" cy="80" r=".51" fill="#008000"/>
<g fill="none" stroke="#008000" stroke-width=".19">
<path d="M105.4 97.7h15.2"/>
<circle cx="105.4" cy="80" r=".51"/>
</g>
<circle cx="105.4" cy="97.7" r=".51" fill="#008000"/>
<g fill="none" stroke="#008000" stroke-width=".19">
<path d="M105.4 115.5h15.2"/>
<circle cx="105.4" cy="97.7" r=".51"/>
</g>
<circle cx="105.4" cy="115.5" r=".51" fill="#008000"/>
<g fill="none" stroke="#008000" stroke-width=".19">
<path d="M80 90.2h17.8M120.6 85.1h-22.8v43.1"/>
<circle cx="105.4" cy="115.5" r=".51"/>
</g>
<circle cx="97.8" cy="90.2" r=".51" fill="#008000"/>
<g fill="none" stroke="#008000" stroke-width=".19">
<path d="M80 102.8h40.6M90.2 102.8v25.4"/>
<circle cx="97.8" cy="90.2" r=".51"/>
</g>
<circle cx="90.2" cy="102.8" r=".51" fill="#008000"/>
<g fill="none" stroke="#008000" stroke-width=".19">
<path d="M80 120.6h40.6M82.6 120.6v7.6"/>
<circle cx="90.2" cy="102.8" r=".51"/>
</g>
<circle cx="82.5" cy="120.6" r=".51" fill="#008000"/>
<g fill="none" stroke="#008000" stroke-width=".19">
<path d="M59.7 173.9v5.1M100.3 176.5h7.7v2.5"/>
<circle cx="82.5" cy="120.6" r=".51"/>
</g>
<circle cx="59.7" cy="176.5" r=".51" fill="#008000"/>
<g fill="none" stroke="#008000" stroke-width=".19">
<path d="M59.7 176.5h40.6v2.5"/>
<circle cx="59.7" cy="176.5" r=".51"/>
</g>
<circle cx="100.3" cy="176.5" r=".51" fill="#008000"/>
<g fill="none" stroke="#008000" stroke-width=".19">
<path d="M87.6 176.5v2.5"/>
<circle cx="100.3" cy="176.5" r=".51"/>
</g>
<circle cx="87.6" cy="176.5" r=".51" fill="#008000"/>
<g fill="none" stroke="#008000" stroke-width=".19">
<path d="M80 176.5v2.5"/>
<circle cx="87.6" cy="176.5" r=".51"/>
</g>
<circle cx="80" cy="176.5" r=".51" fill="#008000"/>
<g fill="none" stroke="#008000" stroke-width=".19">
<path d="M67.3 176.5v2.5"/>
<circle cx="80" cy="176.5" r=".51"/>
</g>
<circle cx="67.3" cy="176.5" r=".51" fill="#008000"/>
<g fill="none" stroke="#008000" stroke-width=".19">
<path d="M108 176.5h12.6"/>
<circle cx="67.3" cy="176.5" r=".51"/>
</g>
<circle cx="107.9" cy="176.5" r=".51" fill="#008000"/>
<g fill="none" stroke="#008000" stroke-width=".19">
<path d="M120.6 176.5h17.8"/>
<circle cx="107.9" cy="176.5" r=".51"/>
</g>
<circle cx="128.2" cy="176.5" r=".51" fill="#008000"/>
<g fill="none" stroke="#008000" stroke-width=".19">
<path d="M146 176.5h-7.6v2.5"/>
<circle cx="128.2" cy="176.5" r=".51"/>
</g>
<circle cx="138.4" cy="176.5" r=".51" fill="#008000"/>
<g fill="none" stroke="#008000" stroke-width=".19">
<path d="M120.6 176.5v2.5"/>
<circle cx="138.4" cy="176.5" r=".51"/>
</g>
<circle cx="120.6" cy="176.5" r=".51" fill="#008000"/>
<g fill="none" stroke="#008000" stroke-width=".19">
<path d="M224.7 100.3h20.4M227.3 100.3v48.2h5.1M224.7 153.6h7.7M290.8 153.6v2.6M311.1 153.6v2.6"/>
<circle cx="120.6" cy="176.5" r=".51"/>
</g>
<circle cx="227.3" cy="100.3" r=".51" fill="#008000"/>
<g fill="none" stroke="#008000" stroke-width=".19">
<path d="M290.8 100.3h2.5M283.2 166.3v17.8M283.2 173.9h10.1"/>
<circle cx="227.3" cy="100.3" r=".51"/>
</g>
<circle cx="283.2" cy="173.9" r=".51" fill="#008000"/>
<g fill="none" stroke="#008000" stroke-width=".19">
<path d="M290.8 166.3v17.8M290.8 168.9h2.5"/>
<circle cx="283.2" cy="173.9" r=".51"/>
</g>
<circle cx="290.8" cy="168.9" r=".51" fill="#008000"/>
<g fill="none" stroke="#008000" stroke-width=".19">
<path d="M311.1 166.3v17.8M311.1 181.6h12.7"/>
<circle cx="290.8" cy="168.9" r=".51"/>
</g>
<circle cx="311.1" cy="181.6" r=".51" fill="#008000"/>
<g fill="none" stroke="#008000" stroke-width=".19">
<path d="M339 77.5v2.5M290.8 105.4h2.5M313.6 102.8h5.1M252.7 151.1h2.5M257.8 148.5h-2.6v5.1h2.6M308.5 171.4h15.3M349.2 171.4h7.6"/>
<circle cx="311.1" cy="181.6" r=".51"/>
</g>
<circle cx="255.2" cy="151.1" r=".51" fill="#008000"/>
<g fill="none" stroke="#008000" stroke-width=".19">
<path d="M278.1 151.1h5.1v5.1"/>
<circle cx="255.2" cy="151.1" r=".51"/>
</g>
<path d="M333 272.4l.3-.1h10.8l.3 .3v.9l-.3 .4h-10.8l-.3-.4z" fill-rule="evenodd" fill="#231f20"/>
<path d="M333.7 272.6l.6-.2v.2l-.5 .1v.4l.5 .1v.2l-.6-.1zM334.3 273.5v.2zM335.2 272.6l.6-.2v.2l-.5 .1v.2h.5v.1h-.5l.2 .2h.3v.2l-.7-.2zM334.3 272.4l.6 .2 .1 .8-.2 .2-.5 .1v-.2l.5-.1h-.5v-.2h.5l-.1-.5-.4-.1zM337.5 272.6l1.2-.2a.45 .45 0 0 1 .6 .4v.5l-.2 .1v-.7h-.6v.7h-.1l-.1-.7-.6-.1-.1 .8h-.1zM336.7 272.6l.5-.2 .1 .1-.5 .2v.7l-.2-.1zM335.8 272.4a.44 .44 0 0 1 .6 .1 .44 .44 0 0 1 0 .5h-.6v-.1h.5l-.1-.2-.4-.1zM335.8 273.2v.2zM339.5 272.9l.7-.2v.2l-.5 .1 .1 .2h.4v.2l-.7-.1zM342.5 272.5h.2l.1 .7h.8v-.7l.2-.1v1.2l-.6 .1-.1-.2 .5-.1-1.1-.1zM341.1 272.6l.4-.2 .8 .2 .1 .8h-.2v-.7l-.6-.1-.3 .1v.6l-.2 .1zM340.2 272.5l.6 .1 .1 .5a.51 .51 0 0 1-.7 .3v-.2h.4l.1-.1v-.2h-.5v-.2h.5l-.5-.1z" fill-rule="evenodd" fill="#fff"/>
<g fill="#231f20">
<path d="M321.9 272.4h.3v1.1a1.55 1.55 0 0 0 1.6 0v-1l.2-.2 .1 .2v1a1.24 1.24 0 0 1-1.4 .5l-.8-.3zM320.6 271.9h.3v.4h.6l.1 .2-.1 .1h-.6v1.2l-.1 .2-.2-.2v-1.2l-.3-.1 .3-.2zM324.4 272.6l.5-.2 .6-.1v.3l-.5 .1-.3 .2 .1 .7 .7 .1v.3a.83 .83 0 0 1-1-.2 .83 .83 0 0 1-.1-.9zM318.2 272.6l.4-.2 .6-.1 .1 .3-.7 .1v.2l1.3 .1a.47 .47 0 0 1 .3 .5 .47 .47 0 0 1-.4 .4h-1.6l.1-.2 1.5-.1v-.3h-.2a1.1 1.1 0 0 1-1.4-.5zM325.5 272.3h.8v-.4h.3l.1 1.6-.2 .2-1 .3v-.3l.6-.1 .2-.1v-.9h-.8zM327 272.5l1-.2v.3l-.5 .1-.3 .1v.2h.8v.3h-.8a.56 .56 0 0 0 .8 .4v.3a.89 .89 0 0 1-1.1-.6zM331.9 271.9h.3l.1 .4h.5l.2 .2-.2 .1h-.5v1.2l-.2 .2-.2-.2v-1.2l-.3-.1 .3-.2zM329.4 272.6a2.14 2.14 0 0 1 2.1 0l.1 1.2-.2 .2-.2-.2v-1l-.5-.2-1 .1v1.1l-.3 .1zM328 272.3a.78 .78 0 0 1 .9 .1 .78 .78 0 0 1 .2 .9h-1.1v-.3h.8l-.1-.3-.7-.1zM328 273.7l.1 .1-.1 .2z" fill-rule="evenodd"/>
<path d="M327.6 270.4l1-.2v.3h-.6l-.1 .2v.7l.7 .1v.3h-.6l-.5-.3v-.8zM326.3 270l.5-.2 .5 .1v.1l-.6 .2h.5l.1 .1-.1 .2h-.5v1.2l-.2 .1-.2-.1zM337.1 269.8l.3 .1v1.8l-.1 .1-.2-.1zM334.6 270.2l.3 .1v1a1.55 1.55 0 0 0 1.6 0v-1l.2-.1 .1 .1v1a1.26 1.26 0 0 1-1.4 .5l-.8-.2zM331.5 270.3l.8-.1 .5 .1 .5-.1a.78 .78 0 0 1 1 .5v1l-.2 .1-.1-.1v-1a.68 .68 0 0 0-1 0v1l-.2 .1-.2-.1v-1.1l-.3-.1-.6 .1-.1 1.1-.2 .1-.1-.1v-1zM330 270.5l.5-.3h.4l.1 .2-.7 .2-.1 1.2-.3-.1zM328.6 270.2a.88 .88 0 0 1 1.1 .5l-.1 .9-1 .2v-.3h.6l.2-.2-.1-.7-.7-.1zM337.8 270.9l.4-.2h.6v.3h-.5l-.3 .1 .2 .4h.6v.3a.81 .81 0 0 1-1.2-.7zM338.9 270.2h.6a.53 .53 0 0 1 .5 .5v.6a.57 .57 0 0 1-.7 .5h-.5v-.3h.5a.4 .4 0 0 0 .4-.5h-.9v-.3h.9l-.8-.2z" fill-rule="evenodd"/>
<path d="M318.9 269.8h5.2v.6h-5.8z" fill-rule="evenodd"/>
</g>
<g fill="#231f20">
<path d="M323.1 266.3a1.85 1.85 0 0 0-.5 2.5 1.85 1.85 0 0 0 2.3 .8 1.97 1.97 0 0 0 1.1-2.1 1.97 1.97 0 0 0-1.5-1.7l-.5 .1zM322.6 266a2.42 2.42 0 0 1 3.3-.2 2.42 2.42 0 0 1 .3 3.4 2.4 2.4 0 0 1-3.2 .9 2.4 2.4 0 0 1-1.1-3.1z"/>
<path d="M341 266.7a1.66 1.66 0 0 0-.5 2.1 1.66 1.66 0 0 0 2.1 .8 1.78 1.78 0 0 0 1-1.9 1.78 1.78 0 0 0-1.4-1.5l-.4 .1zM340.5 266.3a2.18 2.18 0 0 1 2.8-.3 2.18 2.18 0 0 1 .8 2.8 2.22 2.22 0 0 1-2.9 1.5 2.22 2.22 0 0 1-1.3-3.1z"/>
</g>
<path d="M331 263.3a1.42 1.42 0 0 0 2.8 0 1.42 1.42 0 0 0-2.8 0zM330.4 263.3a2.05 2.05 0 0 1 4.1 0 2.05 2.05 0 0 1-4.1 0z" fill="#fbd130"/>
<path d="M324.2 264a11.4 11.4 0 0 0 4.7-3.5 .32 .32 0 0 1 .5 .2 7.1 7.1 0 0 0 1.5 5 3.9 3.9 0 0 0 4.2 0l3-1.8a48.3 48.3 0 0 1 10.6 1.8l.4 .2a1.02 1.02 0 0 1 .8 .9 1.02 1.02 0 0 1-.7 1.1l-2.9 1.1a.32 .32 0 0 1-.4-.2 .32 .32 0 0 1 .2-.4l2.4-.8 .6-.4 .2-.3a5.5 5.5 0 0 0-3.3-1.3l-7.6-1.1-.8 .6a11.1 11.1 0 0 1-5.2 1.8 3.8 3.8 0 0 1-3.3-3.5l-.3-1.8a10.8 10.8 0 0 1-4.4 2.9 .31 .31 0 0 1-.2-.5z" fill="#ed2129"/>
<g font-size="3.7" fill="#800000">
<text x="43.1" y="23.5">1</text>
<text x="90.5" y="23.5">2</text>
<text x="137.9" y="23.5">3</text>
<text x="185.4" y="23.5">4</text>
<text x="232.8" y="23.5">5</text>
<text x="280.3" y="23.5">6</text>
<text x="327.7" y="23.5">7</text>
<text x="375.2" y="23.5">8</text>
<text x="17.2" y="50.7">A</text>
<text x="400.6" y="50.7">A</text>
<text x="17.2" y="101.2">B</text>
<text x="400.6" y="101.2">B</text>
<text x="17.1" y="151.8">C</text>
<text x="400.6" y="151.8">C</text>
<text x="17.1" y="202.3">D</text>
<text x="400.6" y="202.3">D</text>
<text x="17.2" y="252.8">E</text>
<text x="400.6" y="252.8">E</text>
<text x="43.1" y="280">1</text>
<text x="90.5" y="280">2</text>
<text x="137.9" y="280">3</text>
<text x="185.4" y="280">4</text>
<text x="232.8" y="280">5</text>
<text x="280.3" y="280">6</text>
<text x="327.7" y="280">7</text>
<text x="375.2" y="280">8</text>
</g>
<g font-size="3.6" fill="#505050">
<text x="158.7" y="69.9">AIR State Detection</text>
<text x="273" y="69.9">Output Driver</text>
<text x="52.1" y="156.2">Dedicated state dedection</text>
<text x="158.7" y="204.4">Error Detection</text>
</g>
<g font-size="3.6" fill="#800000">
<text x="351.7" y="262.8">Hoffelner</text>
<text x="388.5" y="262.8">Hoh.</text>
<text x="351.7" y="269.2">TSAL_ACCU</text>
<text x="388.5" y="269.2">V2.0</text>
<text x="351.7" y="275.5">22.02.2023 21:14</text>
<text x="388.5" y="275.5">2/2</text>
</g>
<g font-size="2.8" fill="#505050">
<text x="125.7" y="76.8">V6/1</text>
<text x="209.5" y="79.4">V7</text>
<text x="125.7" y="90.8">747266N</text>
<text x="125.7" y="94.6">V6/2</text>
<text x="298.4" y="97.1">V3/1</text>
<text x="125.7" y="108.5">747266N</text>
<text x="125.7" y="112.4">V6/3</text>
<text x="298.4" y="111.1">7402N</text>
<text x="209.5" y="123.8">7430N</text>
<text x="125.7" y="126.3">747266N</text>
<text x="209.5" y="142.8">V2</text>
<text x="237.4" y="145.4">V6/4</text>
<text x="262.8" y="145.4">V3/2</text>
<text x="237.4" y="159.3">747266N</text>
<text x="262.8" y="159.3">7402N</text>
<text x="209.5" y="187.3">744078N</text>
</g>
<g font-size="2.8" fill="#800000">
<text x="129.5" y="80.6">=1</text>
<text x="214" y="83.2">&amp;</text>
<text x="129.5" y="98.4">=1</text>
<text x="302.2" y="100.9">&gt;1</text>
<text x="129.5" y="116.2">=1</text>
<text x="213.3" y="146.6">&gt;1</text>
<text x="241.3" y="149.2">=1</text>
<text x="266.7" y="149.2">&gt;1</text>
</g>
<g font-size="2.5" fill="#505050">
<text x="74.1" y="83.3">R43</text>
<text x="74.7" y="78.5">10k</text>
<text x="159.3" y="79.3">AIR closed</text>
<text x="176.5" y="80">AIR open</text>
<text x="336.5" y="80" transform="rotate(-90 336.5 80)">+12V</text>
<text x="74.7" y="88.6">10k</text>
<text x="347.6" y="86.9">TS on</text>
<text x="359.3" y="87.6">TS off</text>
<text x="74.1" y="93.4">R42</text>
<text x="225.7" y="94.5">TS off</text>
<text x="237.5" y="95.3">TS on</text>
<text x="74.7" y="101.3">10k</text>
<text x="320" y="101.3">R38</text>
<text x="74.1" y="106.1">R41</text>
<text x="320" y="106.1">220</text>
<text x="336.5" y="113">GND</text>
<text x="74.7" y="119.1">10k</text>
<text x="162.2" y="117.3">TS on</text>
<text x="174" y="118.1">TS off</text>
<text x="74.1" y="123.9">R40</text>
<text x="81" y="137.1" transform="rotate(-90 81 137.1)">R44</text>
<text x="85.9" y="137.1" transform="rotate(-90 85.9 137.1)">3k3</text>
<text x="88.6" y="137.1" transform="rotate(-90 88.6 137.1)">R45</text>
<text x="93.5" y="137.1" transform="rotate(-90 93.5 137.1)">3k3</text>
<text x="96.3" y="137.1" transform="rotate(-90 96.3 137.1)">R46</text>
<text x="101.1" y="137.1" transform="rotate(-90 101.1 137.1)">3k3</text>
<text x="103.9" y="137.1" transform="rotate(-90 103.9 137.1)">R47</text>
<text x="108.7" y="137.1" transform="rotate(-90 108.7 137.1)">3k3</text>
<text x="80" y="148.5">GND</text>
<text x="87.6" y="148.5">GND</text>
<text x="95.2" y="148.5">GND</text>
<text x="102.9" y="148.5">GND</text>
<text x="288.3" y="156.2" transform="rotate(-90 288.3 156.2)">+3V3</text>
<text x="308.5" y="156.2" transform="rotate(-90 308.5 156.2)">+3V3</text>
<text x="315.9" y="163">ERR</text>
<text x="326.3" y="163.8">OK</text>
<text x="348.1" y="165.6">OK</text>
<text x="356.8" y="166.3">ERR</text>
<text x="57.2" y="176.5" transform="rotate(-90 57.2 176.5)">+3V3</text>
<text x="61.2" y="181.2">C2</text>
<text x="81.5" y="181.2">C3</text>
<text x="101.9" y="181.2">C4</text>
<text x="122.1" y="181.2">C6</text>
<text x="139.9" y="181.2">C7</text>
<text x="57.2" y="199.4">GND</text>
</g>
<g font-size="2.1" fill="#505050">
<text x="121.6" y="79.6">1</text>
<text x="138.8" y="82.2">3</text>
<text x="205.4" y="82.2">1</text>
<text x="121.6" y="84.7">2</text>
<text x="205.4" y="87.2">2</text>
<text x="205.4" y="92.3">3</text>
<text x="121.6" y="97.4">5</text>
<text x="138.8" y="99.9">4</text>
<text x="205.4" y="97.4">4</text>
<text x="222.5" y="99.9">8</text>
<text x="294.3" y="99.9">2</text>
<text x="121.6" y="102.5">6</text>
<text x="205.4" y="102.5">5</text>
<text x="205.4" y="107.6">6</text>
<text x="294.3" y="105">3</text>
<text x="311.4" y="102.5">1</text>
<text x="204.4" y="112.6">11</text>
<text x="121.6" y="115.2">8</text>
<text x="138.8" y="117.7">10</text>
<text x="204.3" y="117.7">12</text>
<text x="121.6" y="120.3">9</text>
<text x="205.4" y="145.7">2</text>
<text x="232.2" y="148.2">12</text>
<text x="258.7" y="148.2">5</text>
<text x="205.4" y="150.7">3</text>
<text x="205.4" y="155.8">4</text>
<text x="222.5" y="153.3">1</text>
<text x="232.2" y="153.3">13</text>
<text x="250.5" y="150.7">11</text>
<text x="258.7" y="153.3">6</text>
<text x="275.9" y="150.7">4</text>
<text x="205.4" y="160.9">5</text>
<text x="205.4" y="166">9</text>
<text x="204.3" y="171.1">10</text>
<text x="294.3" y="173.6">2</text>
<text x="294.3" y="168.5">3</text>
<text x="306.4" y="171.1">1</text>
<text x="325.3" y="171.1">4</text>
<text x="325.3" y="173.6">2</text>
<text x="331.2" y="172.2">S</text>
<text x="340.1" y="172.2">Q</text>
<text x="346.4" y="171.1">5</text>
<text x="127.9" y="179.2" transform="rotate(-90 127.9 179.2)">8</text>
<text x="145.7" y="179.2" transform="rotate(-90 145.7 179.2)">14</text>
<text x="204.4" y="176.1">11</text>
<text x="222.5" y="178.6">13</text>
<text x="325.3" y="178.6">3</text>
<text x="331.2" y="174.7">D</text>
<text x="331.2" y="179.8">CLK</text>
<text x="66.9" y="181.2" transform="rotate(-90 66.9 181.2)">14</text>
<text x="68.6" y="182.8">V8/+UB</text>
<text x="87.2" y="181.2" transform="rotate(-90 87.2 181.2)">14</text>
<text x="88.9" y="182.8">V5/+UB</text>
<text x="107.6" y="181.2" transform="rotate(-90 107.6 181.2)">14</text>
<text x="109.2" y="182.8">V6/+UB</text>
<text x="204.3" y="181.2">12</text>
<text x="325.3" y="181.2">1</text>
<text x="331.2" y="182.3">R</text>
<text x="340.1" y="182.3">Q</text>
<text x="346.4" y="181.2">6</text>
<text x="66.9" y="188.2" transform="rotate(-90 66.9 188.2)">7</text>
<text x="68.6" y="186.6">V8/-UB</text>
<text x="87.2" y="188.2" transform="rotate(-90 87.2 188.2)">7</text>
<text x="88.9" y="186.6">V5/-UB</text>
<text x="107.6" y="188.2" transform="rotate(-90 107.6 188.2)">7</text>
<text x="109.2" y="186.6">V6/-UB</text>
<text x="127.9" y="190.2" transform="rotate(-90 127.9 190.2)">4</text>
<text x="145.7" y="190.2" transform="rotate(-90 145.7 190.2)">7</text>
</g>
<g font-size="1.8" fill="#505050">
<text x="59.4" y="80.6">SC/1.2C</text>
<text x="337.7" y="88.9" transform="rotate(-90 337.7 88.9)">R51</text>
<text x="341.5" y="88.9" transform="rotate(-90 341.5 88.9)">10k</text>
<text x="57.4" y="90.8">AIR1-/1.6B</text>
<text x="350.4" y="93.3">TSAL_GN/1.2C</text>
<text x="165.1" y="98.4">AIR1_AUX/1.6A</text>
<text x="246.3" y="100.9">TSAL_TS_OFF</text>
<text x="277.2" y="100.9">TSAL_TS_OFF</text>
<text x="339.5" y="97.7">Q4</text>
<text x="57.4" y="103.5">AIR2-/1.6B</text>
<text x="165.1" y="103.5">AIR2_AUX/1.6A</text>
<text x="276.2" y="106">TSAL_ERR/1.6A</text>
<text x="165.4" y="108.5">PRE_AUX/1.6A</text>
<text x="167.7" y="113.6">TS_ON/1.6A</text>
<text x="57.6" y="121.2">PRE-/1.6C</text>
<text x="281.9" y="165.1" transform="rotate(-90 281.9 165.1)">R39</text>
<text x="285.7" y="165.1" transform="rotate(-90 285.7 165.1)">33k</text>
<text x="289.5" y="165.1" transform="rotate(-90 289.5 165.1)">R48</text>
<text x="293.3" y="165.1" transform="rotate(-90 293.3 165.1)">10k</text>
<text x="309.8" y="165.1" transform="rotate(-90 309.8 165.1)">R50</text>
<text x="313.6" y="165.1" transform="rotate(-90 313.6 165.1)">10k</text>
<text x="303.4" y="168.2">V1A</text>
<text x="328.8" y="168.2">IC5A</text>
<text x="358.1" y="172">TSAL_ERR/1.6A</text>
<text x="127.2" y="184.7">V1P</text>
<text x="129.9" y="181.6" transform="rotate(-90 129.9 181.6)">V+</text>
<text x="145" y="184.7">IC5P</text>
<text x="147.7" y="181.6" transform="rotate(-90 147.7 181.6)">VCC</text>
<text x="129.9" y="188.3" transform="rotate(-90 129.9 188.3)">V-</text>
<text x="147.7" y="190.6" transform="rotate(-90 147.7 190.6)">GND</text>
<text x="311.6" y="190.6">1u</text>
<text x="311.6" y="186.5">C9</text>
<text x="328.8" y="186">74AC74D</text>
<text x="280.6" y="192.6" transform="rotate(-90 280.6 192.6)">C5</text>
<text x="286.7" y="193.1" transform="rotate(-90 286.7 193.1)">100u</text>
<text x="289.5" y="193" transform="rotate(-90 289.5 193)">R49</text>
<text x="293.3" y="193" transform="rotate(-90 293.3 193)">33k</text>
<text x="282.5" y="198.7" transform="rotate(-90 282.5 198.7)">GND</text>
<text x="290.2" y="198.7" transform="rotate(-90 290.2 198.7)">GND</text>
<text x="310.4" y="198.7" transform="rotate(-90 310.4 198.7)">GND</text>
<text x="320.6" y="198.7" transform="rotate(-90 320.6 198.7)">GND</text>
</g>
<text font-size="1.8" fill="#800000" x="282.6" y="186.2" transform="rotate(-90 282.6 186.2)">+</text>
<text font-size="1.4" fill="#800000" x="298.4" y="171.9">OPV</text>
<g font-size=".8" fill="#800000">
<text x="351.7" y="259">Drawn by:</text>
<text x="388.5" y="259">Reviewed by</text>
<text x="351.7" y="265.3">Name</text>
<text x="388.5" y="265.3">Version</text>
<text x="351.7" y="271.7">Date/time</text>
<text x="388.5" y="271.7">Sheet</text>
</g>
</svg>
